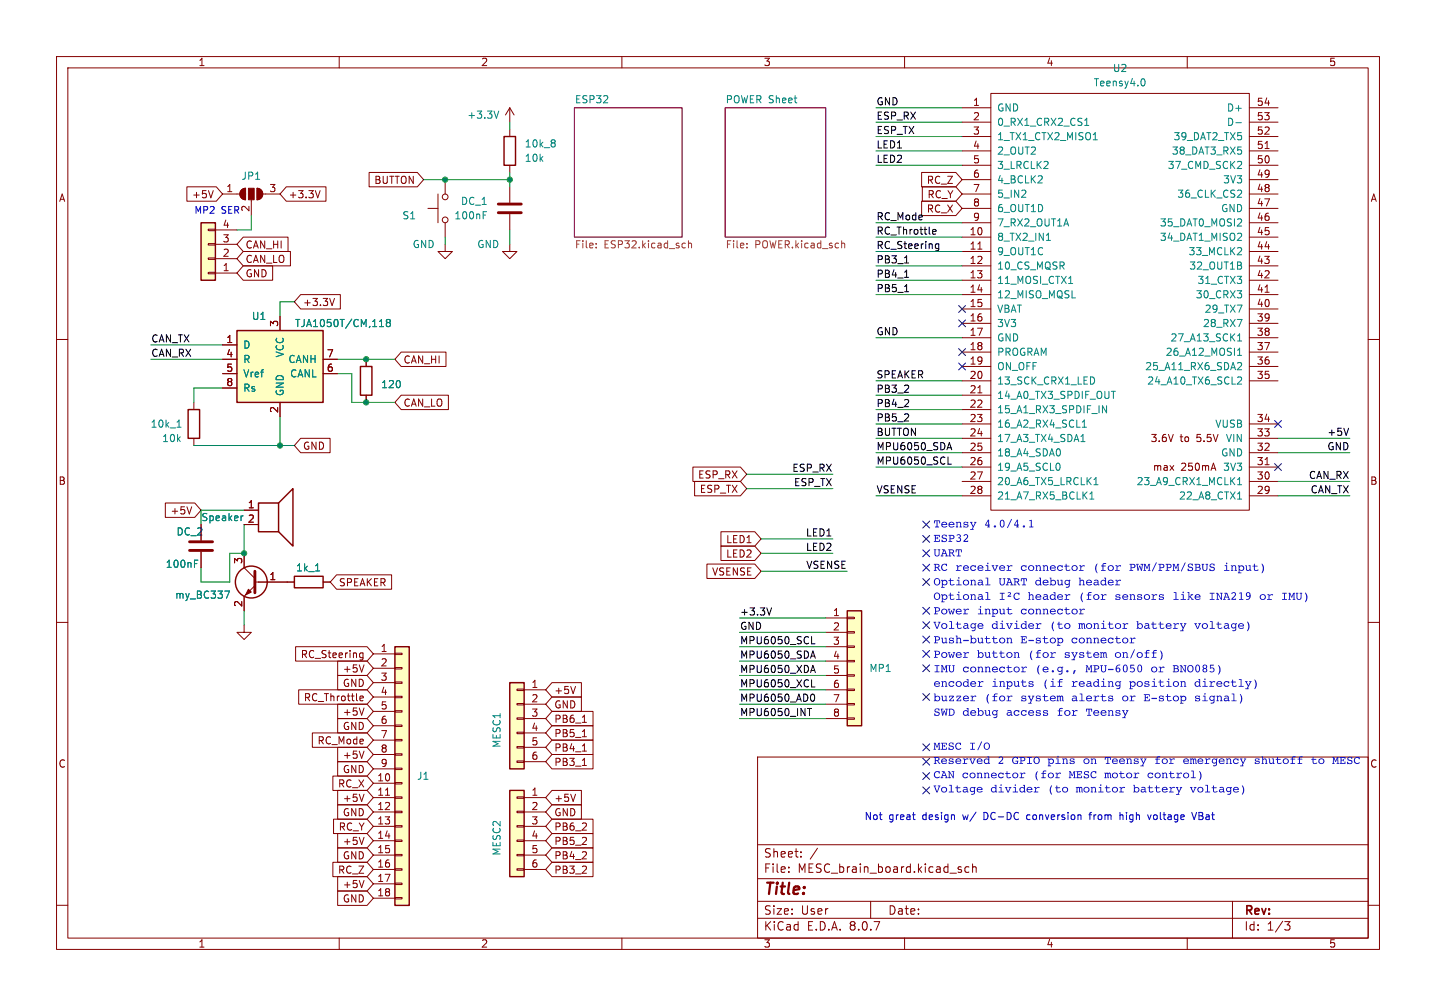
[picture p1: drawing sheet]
<svg xmlns="http://www.w3.org/2000/svg" width="254mm" height="178mm" viewBox="0 0 254 178" stroke-linecap="round" stroke-linejoin="round" font-family="sans-serif">
<g fill="none" stroke="#840000" stroke-width=".18">
<path d="M10 10h234v157.8h-234zM12 12h230v153.8h-230zM60 10v2M110 10v2M160 10v2M170.2 19.1h5.1M175.3 16.5h45.7v73.7h-45.7zM210 10v2M221 19.1h5.1M90.2 22.9v1.2M90.2 29.2v1.3M170.2 39.4h5.1"/>
<path d="M170.2 36.8h5.1M170.2 34.3h5.1M170.2 31.8h5.1M170.2 29.2h5.1M170.2 26.7h5.1M170.2 24.1h5.1M170.2 21.6h5.1M221 39.4h5.1M221 36.8h5.1M221 34.3h5.1M221 31.8h5.1M221 29.2h5.1"/>
<path d="M221 26.7h5.1M221 24.1h5.1M221 21.6h5.1M223.8 26.3h.7M170.2 41.9h5.1M170.2 44.5h5.1M170.2 47h5.1M170.2 49.5h5.1M170.2 52.1h5.1M170.2 54.6h5.1M170.2 57.2h5.1M170.2 59.7h5.1"/>
<path d="M173 44h.7M221 41.9h5.1M221 44.5h5.1M221 47h5.1M221 49.5h5.1M221 52.1h5.1M221 54.6h5.1M221 57.2h5.1M221 59.7h5.1M223.8 51.7h.7M10 60h2M170.2 62.2h5.1"/>
<path d="M170.2 64.8h5.1M170.2 67.3h5.1M170.2 69.9h5.1M170.2 72.4h5.1M170.2 74.9h5.1M170.2 77.5h5.1M173 69.4h.7M221 62.2h5.1M221 64.8h5.1M221 67.3h5.1M221 74.9h5.1M221 77.5h5.1"/>
<path d="M242 60h2M43.2 90.2h2.5M43.2 92.7h2.5M43.2 97.8v2.5l1.9 1.9M170.2 80h5.1M170.2 82.6h5.1M170.2 85.1h5.1M170.2 87.6h5.1M221 80h5.1M221 82.6h5.1M221 85.1h5.1M221 87.6h5.1"/>
<path d="M223.8 82.1h.7M10 110h2M45.1 103.5l-1.9 1.9v2.6M45.1 102.9h5.7M242 110h2M134 133.8h108v32h-108zM134 159.3h108M134 155.3h108M134 149.3h108M139.5 154v.2M139.5 153.3v.1M141.7 151.3v.2"/>
<path d="M141.7 150.6v.1M144.6 149.9l-1.3 1.9M154 159.3v3M169.9 153.7l.2 .2-.2 .3M169.9 153.2l.1 .1M171.4 153.3l-.4-.1-.3 .3v.4l.1 .2h.6M172 153.3l.2-.1 .4 .1 .1 .9M172 152.7v1.5M218 159.3v6.5M10 160h2M60 165.8v2M110 165.8v2"/>
<path d="M134 162.3h108M160 165.8v2M210 165.8v2M227.2 162.9h1l-.5 .6 .4 .1 .1 .5-.3 .3h-.4M242 160h2"/>
</g>
<path d="M101.6 19.1h19v22.8h-19zM128.3 19.1h17.7v22.8h-17.7z" fill="none" stroke="#840084" stroke-width=".18"/>
<path d="M105.4 43.7v.1M105.4 43v.2M121.1 43h.1M121.2 43.8h-.1M121.8 42.5v1.3M121.8 43.1l.2-.1h.3v.8M132.1 43.7v.1M132.1 43v.2M148.9 43h.5v.8" fill="none" stroke="#848400" stroke-width=".18"/>
<g fill="none" stroke="#008484" stroke-width=".18">
<path d="M202.1 13.9a.68 .68 0 0 1 .5 .6 .68 .68 0 0 1-.5 .7M98.1 24.8l.1 .2-.1 .2M98.1 25.3l.1 .2-.1 .4M191.9 22.2h.7M192 21.2l.2-.3v1.3M193.4 24.7h.7M218.6 21.7h1M218.8 29.8h.8M219.4 33.6l.2 .2v.3l-.8 .8h.8M219.5 38.7l.1 .2v.3l-.8 .7h.8M219.6 28.6v.5M185.1 42.5h.7"/>
<path d="M189 50.1h.7M218.8 56.5h.9l-.6 1.2M218.9 59.4l.4-.4v1.3M219.5 41.3l.1 .2v.3l-.8 .7h.8M219.5 43.8l.1 .2v.3l-.8 .7h.8M187.5 79.6v.7M191.2 78h.7M191.4 75.5h.8M191.4 74.6l.4-.4v1.3M191.4 77l.2-.2v1.2M193.5 66.8l.1 .4-.1 .5M195 71.7l.7 1.3v-1.3"/>
<path d="M196.6 69.2h.7M218.9 61.9l.4-.4v1.3M218.9 62.8h.7M218.9 60.3h.7M219.1 66.6l.4 .1 .1 .3-.8 .9h.8M219.1 64.1h.4l.1 .3-.8 .9h.8M43 91.2l-.3 .1M187.3 81.9l.2 .4-.2 .8M192.8 88.2h.7M192.8 87.3l.3-.4v1.3M193.5 85.7h.7M193.5 84.8l.4-.4v1.3"/>
<path d="M218.9 85.7h.7M218.9 88.2h.7M218.9 84.8l.4-.4v1.3M39.8 104.5h.8l-.5 1.2"/>
</g>
<g fill="none" stroke="#840000" stroke-width=".25">
<path d="M89.2 24.1h2v5.1h-2zM45.7 88.9h3.6v5.1h-3.6zM49.3 88.9l2.5-2.5v10.1l-2.5-2.5"/>
<circle cx="44.4" cy="102.9" r="2.82"/>
</g>
<path d="M45.1 101v3.8" fill="none" stroke="#840000" stroke-width=".51"/>
<path d="M43.9 104.1l.5 .5-1 .6z" fill="#840000" stroke="#840000" stroke-width=".18"/>
<path d="M41.9 58.4h15.2v12.7h-15.2z" fill="#ffffc2"/>
<path d="M41.9 58.4h15.2v12.7h-15.2z" fill="none" stroke="#840000" stroke-width=".25"/>
<g fill="none" stroke="#840000" stroke-width=".18">
<path d="M75.7 36.8h1.8M77.5 34.3v5.1M78.7 31.8v2.5M78.7 39.4v2.5M49.5 55.9v2.5M78.7 43.2v1.3h1.3l-1.3 1.2-1.2-1.2h1.2M39.4 61h2.5M39.4 63.5h2.5M39.4 66h2.5M39.4 68.6h2.5M49.5 71.1v2.6M57.1 63.5h2.6"/>
<path d="M57.1 66h2.6M35.6 92.7v2.8M35.6 97.5v2.8"/>
<circle cx="78.7" cy="38.9" r=".51"/>
<circle cx="78.7" cy="34.8" r=".51"/>
</g>
<path d="M67.1 57.7h.7M67.4 56.6l.1-.1v1.2M68.6 57l-.3 .2 .1 .4 .2 .1h.3l.2-.2v-.3l-.3-.2M68.6 57l-.3-.2 .3-.3h.2l.3 .2-.3 .3M68.6 57h.2M34.4 99.6h.4M34.4 99h.6" fill="none" stroke="#008484" stroke-width=".18"/>
<path d="M33.5 97.3h4.1M33.5 95.8h4.1" fill="none" stroke="#840000" stroke-width=".51"/>
<path d="M35.6 39.4h2.5v10.1h-2.5z" fill="#ffffc2"/>
<g fill="none" stroke="#840000" stroke-width=".18">
<path d="M90.2 19.1v2.5M90.2 19.1l-.8 1.2M90.2 19.1l.7 1.2M90.2 33v2.8M90.2 37.8v2.8M36.8 40.5h1.3v.3h-1.3zM36.8 43.1h1.3v.2h-1.3zM36.8 45.6h1.3v.2h-1.3zM36.8 48.1h1.3v.3h-1.3zM38.1 48.3h3.8M38.1 45.7h3.8M38.1 43.2h3.8"/>
<path d="M38.1 40.6h3.8M90.2 43.2v1.3h1.2l-1.2 1.2-1.3-1.2h1.3M43.2 110.5v1.3h-1.3l1.3 1.2 1.2-1.2h-1.2M50.8 102.9h1.3M57.1 102.9h1.3"/>
</g>
<path d="M35.6 39.4h2.5v10.1h-2.5zM52.1 101.9h5v2h-5z" fill="none" stroke="#840000" stroke-width=".25"/>
<path d="M88.2 19.6l-.4 1.3M85.5 38h.4M85.5 37.4h.6M55.8 100.9h.7" fill="none" stroke="#008484" stroke-width=".18"/>
<path d="M88.1 36.1h4.1M88.1 37.6h4.1" fill="none" stroke="#840000" stroke-width=".51"/>
<path d="M90.2 139.7h2.5v15.2h-2.5z" fill="#ffffc2"/>
<g fill="none" stroke="#840000" stroke-width=".18">
<path d="M64.8 63.5v1.3M64.8 69.9v1.2M91.4 153.5h1.3v.3h-1.3zM91.4 151h1.3v.3h-1.3zM91.4 148.5h1.3v.2h-1.3zM91.4 145.9h1.3v.3h-1.3zM91.4 143.4h1.3v.2h-1.3zM91.4 140.8h1.3v.3h-1.3zM92.7 141h3.8M92.7 143.5h3.8M92.7 146.1h3.8M92.7 148.6h3.8"/>
<path d="M92.7 151.1h3.8M92.7 153.7h3.8"/>
</g>
<path d="M63.8 64.8h2v5.1h-2zM90.2 139.7h2.5v15.2h-2.5z" fill="none" stroke="#840000" stroke-width=".25"/>
<path d="M90.2 120.7h2.5v15.2h-2.5z" fill="#ffffc2"/>
<path d="M91.4 134.5h1.3v.2h-1.3zM91.4 132h1.3v.2h-1.3zM91.4 129.4h1.3v.3h-1.3zM91.4 126.9h1.3v.2h-1.3zM91.4 124.3h1.3v.3h-1.3zM91.4 121.8h1.3v.2h-1.3zM92.7 121.9h3.8M92.7 124.5h3.8M92.7 127h3.8M92.7 129.5h3.8M92.7 132.1h3.8M92.7 134.6h3.8" fill="none" stroke="#840000" stroke-width=".18"/>
<path d="M90.2 120.7h2.5v15.2h-2.5z" fill="none" stroke="#840000" stroke-width=".25"/>
<path d="M149.9 108h2.5v20.3h-2.5z" fill="#ffffc2"/>
<g fill="none" stroke="#840000" stroke-width=".18">
<path d="M39.4 34.3h3M42.7 33.6l.7-.3v2a1.02 1.02 0 0 1-.9-.6 1.02 1.02 0 0 1 .2-1.1zM44.4 35.3v2.8M45.5 33.3a1.02 1.02 0 0 1 1 1 1.02 1.02 0 0 1-1 1zM46.5 34.3h3M146 109.2h3.9M146 111.8h3.9M146 114.3h3.9M146 116.8h3.9M146 119.4h3.9M149.9 119.3h1.2v.2h-1.2zM149.9 116.7h1.2v.3h-1.2z"/>
<path d="M149.9 114.2h1.2v.2h-1.2zM149.9 111.6h1.2v.3h-1.2zM149.9 109.1h1.2v.2h-1.2zM146 121.9h3.9M146 124.5h3.9M146 127h3.9M149.9 126.9h1.2v.2h-1.2zM149.9 124.3h1.2v.3h-1.2zM149.9 121.8h1.2v.2h-1.2z"/>
</g>
<path d="M149.9 108h2.5v20.3h-2.5z" fill="none" stroke="#840000" stroke-width=".25"/>
<g fill="#840000" stroke="#840000" stroke-width=".18">
<path d="M42.7 33.6l.7-.3v2a1.02 1.02 0 0 1-.9-.6 1.02 1.02 0 0 1 .2-1.1z"/>
<path d="M43.9 33.3h1.1v2h-1.1z"/>
<path d="M45.5 33.3a1.02 1.02 0 0 1 1 1 1.02 1.02 0 0 1-1 1z"/>
</g>
<path d="M69.8 114.3h2.6v45.7h-2.6z" fill="#ffffc2"/>
<g fill="none" stroke="#840000" stroke-width=".18">
<path d="M33.1 33h5.2l1.1 1.3-1.1 1.3h-5.2zM37.7 33.7l-.4 1.3M50.6 33h7.1v2.6h-7.1l-1.1-1.3zM56.6 33.7l-.4 1.3M65.3 30.5h8.5l1.1 1.3-1.1 1.2h-8.5zM163 30.5h6.1l1.1 1.3-1.1 1.2h-6.1zM163 35.6h6.1l1.1 1.2-1.1 1.3h-6.1zM163.1 33h6l1.1 1.3-1.1 1.3h-6zM43 44.4h8.4v2.6h-8.4l-1.1-1.3zM43 47h5.2v2.5h-5.2l-1.1-1.2zM43 41.9h7.9v2.6h-7.9l-1.1-1.3zM53.2 52.1h7v2.5h-7l-1.1-1.3z"/>
<path d="M59.2 52.7l-.5 1.3M34.3 71.1v1.3M34.3 77.5v1.2M53.2 77.5h5.2v2.5h-5.2l-1.1-1.3zM71 62.2h7.9v2.6h-7.9l-1.2-1.3zM71 69.8h8.3v2.6h-8.3l-1.2-1.3zM29.2 88.9h5.2l1.2 1.3-1.2 1.2h-5.2zM33.9 89.6l-.4 1.2M122.6 82.5h8.4l1.1 1.3-1.1 1.3h-8.4zM122.9 85.1h8.1l1.1 1.3-1.1 1.2h-8.1zM125 99.7h8.5l1.1 1.3-1.1 1.2h-8.5zM127.5 94h6l1.1 1.3-1.1 1.2h-6z"/>
<path d="M127.5 96.5h6l1.1 1.3-1.1 1.3h-6zM52.3 114.3h12.6l1.1 1.3-1.1 1.2h-12.6zM59.5 101.6h9.8v2.5h-9.8l-1.1-1.2zM59.7 119.4h5.2l1.1 1.3-1.1 1.2h-5.2zM59.7 116.8h5.2l1.1 1.3-1.1 1.3h-5.2zM63.7 116.2h.5M63.7 115.5h.5M64.2 115.4v1l-.2 .3-.3-.1M64.4 117.5l-.4 1.3M66 115.6h3.8M66 118.1h3.8M69.8 118h1.3v.2h-1.3z"/>
<path d="M69.8 115.4h1.3v.3h-1.3zM52.8 121.9h12.1l1.1 1.3-1.1 1.3h-12.1zM55.2 129.5h9.7l1.1 1.3-1.1 1.3h-9.7zM58.9 137.2h6l1.1 1.2-1.1 1.3h-6zM59.7 139.7h5.2l1.1 1.3-1.1 1.2h-5.2zM59.7 134.6h5.2l1.1 1.3-1.1 1.3h-5.2zM59.7 124.5h5.2l1.1 1.2-1.1 1.3h-5.2zM59.7 132.1h5.2l1.1 1.3-1.1 1.2h-5.2zM59.7 127h5.2l1.1 1.3-1.1 1.2h-5.2zM63.7 123.8h.5M63.7 123.1l.4-.1 .2 .3-.6 .1M64.4 125.1l-.4 1.3"/>
<path d="M64.4 132.8l-.4 1.2M66 138.4h3.8M66 120.7h3.8M66 123.2h3.8M66 125.7h3.8M66 128.3h3.8M66 130.8h3.8M66 133.4h3.8M66 135.9h3.8M69.8 138.3h1.3v.3h-1.3zM69.8 135.8h1.3v.2h-1.3zM69.8 133.2h1.3v.3h-1.3z"/>
<path d="M69.8 130.7h1.3v.2h-1.3zM69.8 128.1h1.3v.3h-1.3zM69.8 125.6h1.3v.3h-1.3zM69.8 123.1h1.3v.2h-1.3zM69.8 120.5h1.3v.3h-1.3zM97.6 130.8h7.3v2.6h-7.3l-1.1-1.3zM97.6 139.7h5.2v2.5h-5.2l-1.1-1.2zM97.6 128.3h7.3v2.5h-7.3l-1.1-1.3zM97.6 123.2h5.2v2.5h-5.2l-1.1-1.2zM97.6 120.6h5.2v2.6h-5.2l-1.1-1.3zM97.6 125.7h7.3v2.6h-7.3l-1.1-1.3zM97.6 133.3h7.3v2.6h-7.3l-1.1-1.3z"/>
<path d="M101.8 121.3l-.4 1.3M103 132.8h.7M103 130.2h.7M103 127.7h.7M103 135.3h.7M58.9 152.4h6l1.1 1.3-1.1 1.2h-6zM59 144.8h5.9l1.1 1.3-1.1 1.2h-5.9zM59.7 142.2h5.2l1.1 1.3-1.1 1.3h-5.2zM59.7 147.3h5.2l1.1 1.3-1.1 1.3h-5.2zM59.7 149.9h5.2l1.1 1.2-1.1 1.3h-5.2zM59.7 157.5h5.2l1.1 1.3-1.1 1.2h-5.2zM59.7 154.9h5.2l1.1 1.3-1.1 1.3h-5.2z"/>
<path d="M64.4 140.4l-.4 1.2M64.4 148l-.4 1.3M64.4 155.6l-.4 1.3M66 141h3.8M66 143.5h3.8M66 146.1h3.8M66 148.6h3.8M66 151.1h3.8M66 153.7h3.8M66 156.2h3.8M66 158.8h3.8M68.2 140.6h.7"/>
<path d="M69.8 158.6h1.3v.3h-1.3zM69.8 156.1h1.3v.2h-1.3zM69.8 153.5h1.3v.3h-1.3zM69.8 151h1.3v.3h-1.3zM69.8 148.5h1.3v.2h-1.3zM69.8 145.9h1.3v.3h-1.3zM69.8 143.4h1.3v.2h-1.3zM69.8 140.8h1.3v.3h-1.3zM97.6 144.8h7.3v2.5h-7.3l-1.1-1.2zM97.6 142.2h5.2v2.6h-5.2l-1.1-1.3zM97.6 149.9h7.3v2.5h-7.3l-1.1-1.3zM97.6 152.4h7.3v2.5h-7.3l-1.1-1.2z"/>
<path d="M97.6 147.3h7.3v2.6h-7.3l-1.1-1.3zM101.8 140.4l-.4 1.2"/>
</g>
<path d="M33.3 72.4h2v5.1h-2zM69.8 114.3h2.6v45.7h-2.6z" fill="none" stroke="#840000" stroke-width=".25"/>
<path d="M31.3 75.5h.7M31.5 74.4l.2-.2v1.3" fill="none" stroke="#008484" stroke-width=".18"/>
<g fill="none" stroke="#000" stroke-width=".18">
<path d="M160 46.5h.7M160 51.6h.7M160 49h.7M165 41.3h.5M165 40.6h.4l.2 .3-.6 .1M165.6 43.9h.4M165.6 43.2h.4M166 43.1v1l-.2 .3-.3-.1M167.6 79.1h.6M167.9 78.2l.4 1.3M238.5 75.7l-.4 1.3M167.7 82h.6"/>
<path d="M136.5 107.4l-.4 1.3M143.5 118.5h.6M143.5 116h.6M143.5 113.8h.7M143.8 117.6l.4 1.3M143.8 115.1l.4 1.2M142.8 125.2h.7M143.2 125.2v1.3M143.5 121.4h.7M143.5 122.7h.2a.68 .68 0 0 1 .4 .6 .68 .68 0 0 1-.4 .6h-.2"/>
</g>
<g fill="#0000c2">
<path d="M174.1 131.4a.58 .58 0 0 1 .9 .1 .58 .58 0 0 1-.1 .8 .58 .58 0 0 1-.8-.1l-.1-.3h.2a.41 .41 0 0 0 .5 .5 .41 .41 0 0 0 .2-.7 .38 .38 0 0 0-.5-.3 .38 .38 0 0 0-.2 .5h-.2z"/>
<path d="M174.1 134.2l.4-.1 .3 .1v-.4h-.2l.4-.1v1.2h.1l-.2 .1-.1-.1a.46 .46 0 0 1-.5 .1 .46 .46 0 0 1-.3-.5h.2a.33 .33 0 0 0 .5 .3 .33 .33 0 0 0 0-.5 .33 .33 0 0 0-.5 .2h-.2z"/>
<path d="M189.3 134.1h.7v.3l-.3-.2a.2 .2 0 0 0-.2-.1 .2 .2 0 0 0-.1 .3 .2 .2 0 0 0 .3 .1 .33 .33 0 0 1 .4 .3 .33 .33 0 0 1-.5 .2h-.4v-.3a.38 .38 0 0 0 .4 .2 .38 .38 0 0 0 .3-.2l-.6-.2-.1-.2z"/>
<path d="M206.8 134.1h.4v.2l.3-.3 .3 .1-.6 .3v.5h.4v.1h-.8v-.1h.2v-.7h-.2z"/>
<path d="M219.3 134.1h.4l-.1 .1 .3 .6 .3-.6-.2-.1h.4l-.6 1.2 .1 .1h-.6v-.1h.3l.2-.3z"/>
<path d="M228.6 133.7h.6l-.5 .2v.1l.4 .2h-.4v.7h.4v.1l-.9-.1h.3v-.7h-.3l.3-.1z"/>
<path d="M229.9 133.7h.5l-.4 .2-.1 .1 .5 .2h-.5v.7h.4v.1l-.8-.1h.3v-.7h-.3l.3-.1z"/>
<path d="M232.2 133.8h.1v.3l.5 .1-.5 .1v.3a.36 .36 0 0 0 .3 .3 .36 .36 0 0 0 .4-.1 .41 .41 0 0 1-.5 .2 .41 .41 0 0 1-.3-.4v-.3l-.3-.1 .3-.1z"/>
<path d="M233.3 134.2a.54 .54 0 0 1 .9 .1 .54 .54 0 0 1-.3 .8 .54 .54 0 0 1-.7-.6h.2a.36 .36 0 0 0 .5 .3 .36 .36 0 0 0 0-.6 .36 .36 0 0 0-.5 .3h-.2z"/>
<path d="M179.2 136.7a.54 .54 0 0 1 .8 .1 .54 .54 0 0 1-.3 .8 .54 .54 0 0 1-.7-.5h.2a.36 .36 0 0 0 .6 .3 .36 .36 0 0 0 0-.7 .36 .36 0 0 0-.6 .3l-.2 .1z"/>
<path d="M180.4 136.6h.3v.2l.4-.2h.3l-.7 .4v.4h.4v.1h-.8v-.1h.3v-.7h-.2z"/>
<path d="M186.7 136.6h.3v.2l.4-.2h.3l-.7 .4v.4h.4v.1h-.8v-.1h.3v-.7h-.2z"/>
<path d="M200.5 136.6h.4v.2l.3-.2h.3l-.6 .4v.4h.4v.1h-.8v-.1h.2v-.7h-.2z"/>
<path d="M210.7 136.2h.4v1.2h.4v.1h-.9v-.1h.4v-1.1h-.3z"/>
<path d="M212.1 136.3a1.05 1.05 0 0 1 0 1.6l.2-.8z"/>
<path d="M172.9 139.2a.46 .46 0 0 1 .6-.1 .46 .46 0 0 1 .2 .5h-.8a.54 .54 0 0 0 .9 .2 .55 .55 0 0 1-.7 .3 .55 .55 0 0 1-.3-.6h.8a.34 .34 0 0 0-.3-.3 .34 .34 0 0 0-.4 .3h-.1z"/>
<path d="M181.7 139.2a.46 .46 0 0 1 .6-.1 .46 .46 0 0 1 .2 .5h-.7a.54 .54 0 0 0 .8 .2 .55 .55 0 0 1-.6 .3 .55 .55 0 0 1-.4-.6h.8a.34 .34 0 0 0-.3-.3 .34 .34 0 0 0-.3 .3h-.2z"/>
<path d="M182.9 139.1h.3l.1 .2 .3-.2 .3 .1-.6 .3v.4h.4v.1h-.8v-.1h.2v-.7h-.2z"/>
<path d="M188 139.2a.54 .54 0 0 1 .9 .1 .54 .54 0 0 1-.4 .8 .54 .54 0 0 1-.6-.5h.1a.36 .36 0 0 0 .6 .3 .36 .36 0 0 0 0-.6 .36 .36 0 0 0-.6 .2l-.1 .1z"/>
<path d="M198 139.1h.4v.2l.3-.2 .3 .1-.6 .3v.4h.4v.1h-.8v-.1h.2v-.7h-.2z"/>
<path d="M206.8 139.1h.4v.2l.3-.2 .3 .1-.6 .3v.4h.4v.1h-.8v-.1h.2v-.7h-.2z"/>
<path d="M208 139.1h.4l-.1 .1 .3 .6 .2-.6-.1-.1h.4l-.6 1.2 .1 .2h-.6v-.2h.3l.2-.3z"/>
<path d="M218.2 139.2a.46 .46 0 0 1 .6-.1 .46 .46 0 0 1 .2 .5h-.7a.54 .54 0 0 0 .8 .2 .55 .55 0 0 1-.6 .3 .55 .55 0 0 1-.4-.6h.8a.34 .34 0 0 0-.3-.3 .34 .34 0 0 0-.3 .3h-.2z"/>
<path d="M219.7 138.8a1.05 1.05 0 0 1 0 1.7l.2-.9z"/>
</g>
<path d="M161.4 144h.5M161.8 144.9h.1M181.8 144l-.2 .3v.3l.2 .3M192.6 144h.5M193.1 143.6l-.3 .2v1.1M198.1 144.1l.4-.1 .1 .2M198.1 143.6v1.3M203 144l.3 .9 .3-.9M210.8 143.6l.4 1.3 .4-1.3" fill="none" stroke="#0000c2" stroke-width=".18"/>
<g fill="#0000c2">
<path d="M182.1 92l.4-.1v1.2h.3v.1h-.8v-.1h.3v-1.1l-.2 .1z"/>
<path d="M176.9 100.1a.47 .47 0 0 1 .6-.2 .47 .47 0 0 1 .2 .6h-.8a.54 .54 0 0 0 .9 .2 .56 .56 0 0 1-.7 .2 .56 .56 0 0 1-.4-.6h.9a.35 .35 0 0 0-.3-.3 .35 .35 0 0 0-.4 .3h-.2z"/>
<path d="M178.1 99.9h.3v.2l.4-.2 .3 .1-.7 .3v.4l.5 .1v.1h-.9v-.1l.3-.1v-.6l-.2-.1z"/>
<path d="M189.7 100.1a.55 .55 0 0 1 .8 0 .55 .55 0 0 1-.3 .8 .55 .55 0 0 1-.7-.5h.2a.37 .37 0 0 0 .5 .3 .37 .37 0 0 0 .1-.6 .37 .37 0 0 0-.6 .3h-.2z"/>
<path d="M190.9 99.9h.3v.2l.4-.2 .3 .1-.7 .3v.4l.5 .1v.1h-.9v-.1l.3-.1v-.6l-.2-.1z"/>
<path d="M197.3 99.9h.3l.1 .2 .3-.2 .3 .1-.6 .3v.4l.4 .1v.1h-.9v-.1l.3-.1v-.6l-.2-.1z"/>
<path d="M221.8 99.7h.1l.1 .3 .5 .1h-.5v.4a.36 .36 0 0 0 .2 .3 .36 .36 0 0 0 .4-.1 .42 .42 0 0 1-.5 .2 .42 .42 0 0 1-.3-.4v-.4h-.3l.3-.1z"/>
<path d="M223.2 99.6a1.06 1.06 0 0 1 0 1.7l.2-.8z"/>
<path d="M173.1 102.5h.6l.1 .8 .2 .1-.3 .1v-.2l-.5 .2-.3-.4 .5 .2a.21 .21 0 0 0 .3-.3 .21 .21 0 0 0-.4 0l-.4 .1 .2-.2h.6a.37 .37 0 0 0-.6-.2z"/>
<path d="M174.3 102.1h.5v1.2h.4v.1h-.9v-.1h.3v-1.1h-.3z"/>
<path d="M197.3 102.5h.3l.1 .2 .3-.2h.3l-.6 .4v.4h.4v.1h-.9v-.1h.3v-.7h-.2z"/>
<path d="M173.1 105.1h.6l.1 .8h.2l-.3 .1v-.1l-.5 .1-.3-.3 .5 .2a.21 .21 0 0 0 .3-.3 .21 .21 0 0 0-.4-.1l-.4 .2 .2-.3h.6a.37 .37 0 0 0-.6-.2z"/>
<path d="M174.3 104.7h.5v1.2h.4v.1h-.9v-.1h.3v-1.1h-.3z"/>
<path d="M176.8 104.8h.9v.1h-.4v1h.4v.1h-.9v-.1h.4v-1h-.4z"/>
<path d="M178.3 104.7a.33 .33 0 0 1 .5 .2 .33 .33 0 0 1-.3 .4l-.1 .1h.3l.1-.1 .1 .1-.7 .1 .2-.3a.22 .22 0 0 0 .2-.4 .22 .22 0 0 0-.3 0z"/>
<path d="M179.4 104.9l.5-.1a.24 .24 0 0 1 .4 0 .24 .24 0 0 1-.1 .4 .42 .42 0 0 0-.7-.2 .42 .42 0 0 0 0 .7l.4 .2 .4-.2a.6 .6 0 0 1-.9 .1 .6 .6 0 0 1 0-.9z"/>
<path d="M188.3 105.1l.4-.1v.3l.3-.3 .3 .1-.6 .3v.5h.4v.1h-.8v-.1h.2v-.7h-.2z"/>
<path d="M194.7 105.1l.4-.1v.3l.3-.3 .3 .1-.6 .3v.5h.4v.1h-.8v-.1h.2v-.7h-.2z"/>
<path d="M205.1 105.1l.7-.1v.3l-.3-.1a.2 .2 0 0 0-.3-.1 .2 .2 0 0 0 0 .3 .2 .2 0 0 0 .3 0 .33 .33 0 0 1 .4 .4 .33 .33 0 0 1-.6 .2h-.3v-.3a.38 .38 0 0 0 .3 .2 .38 .38 0 0 0 .4-.2l-.6-.2-.1-.2z"/>
<path d="M211.4 105.2a.47 .47 0 0 1 .6-.2 .47 .47 0 0 1 .3 .6h-.8a.54 .54 0 0 0 .8 .2 .56 .56 0 0 1-.6 .2 .56 .56 0 0 1-.4-.6h.9a.35 .35 0 0 0-.4-.2 .35 .35 0 0 0-.3 .2h-.2z"/>
<path d="M178.3 107.3h.1v.4h.5l-.5 .1v.4a.36 .36 0 0 0 .3 .3 .36 .36 0 0 0 .4-.1 .42 .42 0 0 1-.5 .2 .42 .42 0 0 1-.3-.4v-.4l-.3-.1h.3z"/>
<path d="M189.7 107.7a.55 .55 0 0 1 .8 .1 .55 .55 0 0 1-.3 .8 .55 .55 0 0 1-.7-.5h.2a.37 .37 0 0 0 .5 .3 .37 .37 0 0 0 .1-.6 .37 .37 0 0 0-.6 .2l-.2 .1z"/>
<path d="M190.9 107.6h.3v.2l.4-.2 .3 .1-.7 .3v.4h.5v.2h-.9v-.2h.3v-.7h-.2z"/>
<path d="M173 110.3a.47 .47 0 0 1 .6-.2 .47 .47 0 0 1 .3 .6h-.8a.54 .54 0 0 0 .8 .2 .56 .56 0 0 1-.6 .2 .56 .56 0 0 1-.4-.5h.9a.35 .35 0 0 0-.4-.3 .35 .35 0 0 0-.3 .3h-.2z"/>
<path d="M182 110.3a.47 .47 0 0 1 .6-.2 .47 .47 0 0 1 .2 .6h-.8a.54 .54 0 0 0 .9 .2 .56 .56 0 0 1-.7 .2 .56 .56 0 0 1-.3-.5h.8a.35 .35 0 0 0-.3-.3 .35 .35 0 0 0-.4 .3h-.1z"/>
<path d="M183.2 110.2h.4v.2l.3-.3 .3 .1-.6 .3v.5h.4v.1h-.8v-.1h.2v-.7h-.2z"/>
<path d="M188.4 110.3a.55 .55 0 0 1 .9 .1 .55 .55 0 0 1-.4 .8 .55 .55 0 0 1-.7-.6h.2a.37 .37 0 0 0 .6 .4 .37 .37 0 0 0 0-.7 .37 .37 0 0 0-.6 .3h-.2z"/>
<path d="M198.6 110.2h.3v.2l.4-.3 .3 .1-.7 .3v.5h.4v.1h-.8v-.1h.3v-.7h-.2z"/>
<path d="M207.5 110.2h.4v.2l.3-.3 .3 .1-.6 .3v.5h.4v.1h-.8v-.1h.2v-.7h-.2z"/>
<path d="M208.7 110.2h.4l-.1 .1 .3 .6 .3-.6-.2-.1h.4l-.6 1.2 .2 .1h-.7v-.1h.3l.2-.3z"/>
<path d="M219.1 110.3a.47 .47 0 0 1 .6-.2 .47 .47 0 0 1 .2 .6h-.7a.54 .54 0 0 0 .8 .2 .56 .56 0 0 1-.6 .2 .56 .56 0 0 1-.4-.5h.9a.35 .35 0 0 0-.4-.3 .35 .35 0 0 0-.3 .3h-.2z"/>
<path d="M220.6 109.9a1.06 1.06 0 0 1 0 1.6l.2-.8z"/>
<path d="M176.9 112.9a.55 .55 0 0 1 .8 0 .55 .55 0 0 1-.3 .8 .55 .55 0 0 1-.7-.5h.2a.37 .37 0 0 0 .5 .3 .37 .37 0 0 0 .1-.6 .37 .37 0 0 0-.6 .3h-.2z"/>
<path d="M178 112.7l.8 .1 .3 .9h-.4l.1-.1v-.5a.24 .24 0 0 0-.2-.3 .24 .24 0 0 0-.3 .3v.5l.1 .1h-.4l.2-.1v-.7z"/>
<path d="M187 112.7h.2v.2a.48 .48 0 0 1 .7 0 .48 .48 0 0 1 0 .7 .48 .48 0 0 1-.7-.1v.5h.4v.1h-.7l.2-.1v-.8h.1a.33 .33 0 0 0 .5 .3 .33 .33 0 0 0 0-.6 .33 .33 0 0 0-.5 .3h-.1z"/>
<path d="M198.6 112.9a.55 .55 0 0 1 .9 0 .55 .55 0 0 1-.3 .8 .55 .55 0 0 1-.7-.5h.2a.37 .37 0 0 0 .5 .3 .37 .37 0 0 0 0-.6 .37 .37 0 0 0-.5 .3h-.2z"/>
<path d="M199.9 112.7h.3v.2l.4-.2 .3 .1-.7 .3v.5h.4v.1h-.8v-.1h.3v-.7l-.2-.1z"/>
<path d="M179.3 115.3h.8l.3 .9h-.4l.1-.1v-.4a.24 .24 0 0 0-.3-.3 .24 .24 0 0 0-.2 .3v.4l.1 .1h-.4l.1-.1v-.7z"/>
<path d="M185.8 115.3h.3v.2l.4-.2h.3l-.7 .4v.4h.4v.1h-.8v-.1h.3v-.7h-.2z"/>
<path d="M194.6 115.3h.5l.1 .1a.28 .28 0 0 1 .4-.1 .28 .28 0 0 1 .1 .3v.5l.2 .1-.2 .1-.1-.8a.16 .16 0 0 0-.2 0 .16 .16 0 0 0-.1 .2v.6l-.1-.1-.1-.5a.16 .16 0 0 0 0-.3 .16 .16 0 0 0-.2 .1v.6l.1 .1h-.4l.1-.1v-.7z"/>
<path d="M204.1 115l.5-.1-.4 .2-.1 .1 .5 .2-.5 .1v.6h.4v.1h-.8l.3-.1v-.6l-.3-.1 .3-.1z"/>
<path d="M205.2 115a1.06 1.06 0 0 1 0 1.7l.2-.9z"/>
<path d="M179.4 118a.55 .55 0 0 1 .9 0 .55 .55 0 0 1-.3 .9 .55 .55 0 0 1-.7-.6h.2a.37 .37 0 0 0 .5 .3 .37 .37 0 0 0 0-.6 .37 .37 0 0 0-.5 .3h-.2z"/>
<path d="M180.6 117.9l.4-.1v.3l.4-.3 .2 .1-.6 .3v.5h.4v.1h-.8v-.1h.2v-.7h-.1z"/>
<path d="M190 118.5h.3l-.4 .6h-.1z"/>
<path d="M173 120.4h.3v.2l.4-.2 .3 .1-.7 .3v.4h.4v.2h-.8v-.2h.3v-.7h-.2z"/>
<path d="M182 120.5l.7-.1 .1 .3-.3-.2a.2 .2 0 0 0-.3 0 .2 .2 0 0 0-.1 .3 .2 .2 0 0 0 .3 0 .33 .33 0 0 1 .4 .4 .33 .33 0 0 1-.5 .2h-.3l-.1-.4a.38 .38 0 0 0 .4 .3 .38 .38 0 0 0 .3-.3l-.6-.1-.1-.2z"/>
<path d="M187.4 120.1h.6l-.4 .1-.1 .2 .4 .1-.4 .1v.6h.4v.2l-.8-.1 .2-.1v-.6l-.2-.1 .2-.1z"/>
<path d="M197.4 120.5l.3-.1 .3 .1v-.1h.3l-.1 .1v.8a.39 .39 0 0 1-.2 .5 .39 .39 0 0 1-.5-.2h.5v-.4a.44 .44 0 0 1-.5 .1 .44 .44 0 0 1-.2-.4h.1a.31 .31 0 0 0 .5 .2 .31 .31 0 0 0 0-.5 .31 .31 0 0 0-.5 .2l-.1 .1z"/>
<path d="M207.6 120.5a.55 .55 0 0 1 .9 .1 .55 .55 0 0 1-.4 .8 .55 .55 0 0 1-.7-.5h.2a.37 .37 0 0 0 .6 .3 .37 .37 0 0 0 0-.6 .37 .37 0 0 0-.6 .2l-.2 .1z"/>
<path d="M208.8 120.4h.8l.2 1h-.4l.1-.2v-.4a.24 .24 0 0 0-.2-.3 .24 .24 0 0 0-.3 .3v.4l.2 .2h-.4l.1-.2v-.7z"/>
<path d="M219.1 120h.5v1.2h.4v.2h-.9v-.2h.4v-1l-.4-.1z"/>
<path d="M220.2 120.4h.5l-.2 .1 .3 .6 .3-.6-.1-.1h.4l-.7 1.3 .2 .1h-.6v-.1h.3l.1-.4z"/>
<path d="M221.9 120.1a1.06 1.06 0 0 1 0 1.7l.2-.9z"/>
<path d="M171.7 123h.3v.2l.4-.3 .3 .1-.7 .3v.5h.5v.1h-.9v-.1h.3v-.7h-.2z"/>
<path d="M178.1 123h.3v.2l.4-.3 .3 .1-.7 .3v.5h.5v.1h-.9v-.1h.3v-.7h-.2z"/>
<path d="M186.9 123l.5-.1 .2 .2a.28 .28 0 0 1 .3-.1 .28 .28 0 0 1 .2 .3v.5l.1 .1h-.2l-.1-.7a.16 .16 0 0 0-.2-.1 .16 .16 0 0 0-.1 .3l.1 .5h-.2v-.5a.16 .16 0 0 0-.1-.3 .16 .16 0 0 0-.2 .1v.6l.1 .1h-.4l.1-.1v-.7z"/>
<path d="M194.9 122.7h.1l.1 .3 .5 .1-.5 .1v.3a.36 .36 0 0 0 .2 .3 .36 .36 0 0 0 .4-.1 .42 .42 0 0 1-.5 .3 .42 .42 0 0 1-.3-.5v-.3l-.3-.1 .3-.1z"/>
<path d="M196.1 123h.7v.3l-.3-.2a.2 .2 0 0 0-.2-.1 .2 .2 0 0 0-.1 .3 .2 .2 0 0 0 .3 .1 .33 .33 0 0 1 .4 .4 .33 .33 0 0 1-.5 .1h-.4v-.3a.38 .38 0 0 0 .4 .2 .38 .38 0 0 0 .3-.2l-.6-.1-.1-.2z"/>
<path d="M208.7 123h.3v.1a.48 .48 0 0 1 .7 0 .48 .48 0 0 1 0 .7 .48 .48 0 0 1-.7 0v.4h.3v.1h-.6l.2-.1v-.7h.1a.33 .33 0 0 0 .5 .2 .33 .33 0 0 0 0-.5 .33 .33 0 0 0-.5 .2l-.1 .1z"/>
<path d="M217.9 122.6h.4v1.2h.4v.1h-.9v-.1h.4v-1.1h-.3z"/>
<path d="M219.3 122.7a1.06 1.06 0 0 1 0 1.6l.2-.8z"/>
<path d="M184.6 125.6l.7-.1v.3l-.3-.2a.2 .2 0 0 0-.3 0 .2 .2 0 0 0 0 .3 .2 .2 0 0 0 .3 0 .33 .33 0 0 1 .4 .4 .33 .33 0 0 1-.5 .2h-.4v-.3a.38 .38 0 0 0 .4 .2 .38 .38 0 0 0 .3-.2l-.6-.2-.1-.2z"/>
<path d="M189.6 125.5h.4v.2l.3-.2 .3 .1-.6 .3v.5h.4v.1h-.8v-.1h.2v-.7l-.2-.1z"/>
<circle cx="181.1" cy="93" r=".2"/>
<circle cx="188.8" cy="118.6" r=".2"/>
</g>
<g fill="none" stroke="#008400" stroke-width=".18">
<path d="M154.9 19.1h15.3M44.4 38.1v2.5h-2.5M74.9 31.8h15.3M90.2 21.6v1.3M90.2 30.5v2.5M154.9 39.4h15.3M154.9 21.6h15.3M154.9 26.7h15.3M154.9 29.2h15.3M154.9 24.1h15.3M52.1 53.3h-2.6v2.6M78.7 41.9v1.3"/>
<path d="M90.2 40.6v2.6M154.9 59.7h15.3M154.9 49.5h15.3M154.9 52.1h15.3M154.9 44.5h15.3M154.9 47h15.3M154.9 41.9h15.3M26.7 63.5h12.7M26.7 61h12.7M34.3 78.7h17.8M39.4 68.6h-5.1v2.5M49.5 73.7v5"/>
<path d="M59.7 66h2.5v5.1h7.6M59.7 63.5h10.1M154.9 72.4h15.3M154.9 74.9h15.3M154.9 77.5h15.3M154.9 69.9h15.3M154.9 67.3h15.3M226.1 77.5h12.7M43.2 90.2h-7.6v2.5M43.2 92.7v5.1h-2.6v5.1h-5v-2.6M132.1 83.8h15.2M132.1 86.4h15.2"/>
<path d="M134.6 97.8h12.7M134.6 95.3h12.7M154.9 87.6h15.3M154.9 80h15.3M154.9 82.6h15.3M226.1 87.6h12.7M226.1 85.1h12.7M226.1 80h12.7M43.2 108v2.5M130.8 111.8h15.2M130.8 109.2h15.2M130.8 116.8h15.2"/>
<path d="M130.8 114.3h15.2M130.8 119.4h15.2M134.6 101h15.3M130.8 121.9h15.2M130.8 124.5h15.2M130.8 127h15.2"/>
</g>
<g fill="none" stroke="#000084" stroke-width=".18">
<path d="M169.6 56.5l1.2 1.3M169.6 54l1.2 1.2M170.8 56.5l-1.2 1.3M170.8 54l-1.2 1.2M169.6 64.2l1.2 1.2M169.6 61.6l1.2 1.2M170.8 64.2l-1.2 1.2M170.8 61.6l-1.2 1.2M225.5 74.3l1.2 1.2M226.7 74.3l-1.2 1.2M163.2 94.6l1.2 1.3M163.2 92.1l1.2 1.2"/>
<path d="M163.2 97.2l1.2 1.2M163.2 99.7l1.2 1.2M164.4 94.6l-1.2 1.3M164.4 92.1l-1.2 1.2M164.4 97.2l-1.2 1.2M164.4 99.7l-1.2 1.2M225.5 81.9l1.2 1.3M226.7 81.9l-1.2 1.3M163.2 112.4l1.2 1.2M163.2 115l1.2 1.2M163.2 109.9l1.2 1.2M163.2 117.5l1.2 1.2"/>
<path d="M163.2 107.3l1.2 1.3M163.2 102.3l1.2 1.2M164.4 112.4l-1.2 1.2M164.4 115l-1.2 1.2M164.4 109.9l-1.2 1.2M164.4 117.5l-1.2 1.2M164.4 107.3l-1.2 1.3M164.4 102.3l-1.2 1.2M163.2 136.6l1.2 1.2M163.2 139.1l1.2 1.2M163.2 131.5l1.2 1.2M163.2 134l1.2 1.2"/>
<path d="M163.2 122.6l1.2 1.2M164.4 136.6l-1.2 1.2M164.4 139.1l-1.2 1.2M164.4 131.5l-1.2 1.2M164.4 134l-1.2 1.2M164.4 122.6l-1.2 1.2"/>
</g>
<path d="M67.1 57.7h.7M67.4 56.6l.1-.1v1.2M68.6 57l-.3 .2 .1 .4 .2 .1h.3l.2-.2v-.3l-.3-.2M68.6 57l-.3-.2 .3-.3h.2l.3 .2-.3 .3M68.6 57h.2M34.4 99.6h.4M34.4 99h.6M43 91.2l-.3 .1M39.8 104.5h.8l-.5 1.2M55.8 100.9h.7" fill="none" stroke="#008484" stroke-width=".18"/>
<g fill="none" stroke="#840000" stroke-width=".18">
<path d="M49.5 55.9v2.5M39.4 61h2.5M39.4 63.5h2.5M39.4 66h2.5M39.4 68.6h2.5M49.5 71.1v2.6M57.1 63.5h2.6M57.1 66h2.6M64.8 63.5v1.3M64.8 69.9v1.2M35.6 92.7v2.8M35.6 97.5v2.8"/>
<path d="M43.2 90.2h2.5M43.2 92.7h2.5M43.2 97.8v2.5M43.2 105.4v2.6M45.7 102.9h6.4M57.1 102.9h1.3"/>
</g>
<g fill="#008400" stroke="#008400" stroke-width=".18">
<circle cx="64.8" cy="63.5" r=".46"/>
<circle cx="64.8" cy="71.1" r=".46"/>
<circle cx="90.2" cy="31.8" r=".46"/>
<circle cx="78.7" cy="31.8" r=".46"/>
<circle cx="49.5" cy="78.7" r=".46"/>
<circle cx="43.2" cy="97.8" r=".46"/>
</g>
<text font-size="2.8" fill="#840000" x="135" y="158.7">Title:</text>
<g font-size="2.1" fill="#0000c2">
<text x="165.1" y="93.7">Teensy</text>
<text x="174.1" y="93.7">4.0/4.1</text>
<text x="165.1" y="96.2">ESP32</text>
<text x="165.1" y="98.8">UART</text>
<text x="165.1" y="101.3">RC receiver</text>
<text x="180.5" y="101.3">connector</text>
<text x="193.3" y="101.3">(for</text>
<text x="199.7" y="101.3">PWM/PPM/SBUSinput)</text>
<text x="165.1" y="103.9">Optional</text>
<text x="165.1" y="106.5">Optional</text>
<text x="176.6" y="103.9">UART debug</text>
<text x="181.7" y="106.5">header</text>
<text x="190.7" y="103.9">header</text>
<text x="190.7" y="106.5">(for</text>
<text x="197.1" y="106.5">sensors</text>
<text x="207.4" y="106.5">like</text>
<text x="213.8" y="106.5">INA219</text>
<text x="222.7" y="106.5">or</text>
<text x="226.6" y="106.5">IMU)</text>
<text x="165.1" y="109">Power</text>
<text x="165.1" y="111.6">Voltage</text>
<text x="172.8" y="109">input</text>
<text x="175.3" y="111.6">divider</text>
<text x="180.5" y="109">connector</text>
<text x="185.6" y="111.6">(to</text>
<text x="190.7" y="111.6">monitor</text>
<text x="201" y="111.6">battery</text>
<text x="211.2" y="111.6">voltage)</text>
<text x="165.1" y="114.1">Push-button</text>
<text x="165.1" y="116.7">Power</text>
<text x="165.1" y="119.3">IMU connector</text>
<text x="172.8" y="116.7">button</text>
<text x="180.5" y="114.1">E-stop</text>
<text x="181.7" y="116.7">(for</text>
<text x="183" y="119.3">(e.g.,</text>
<text x="188.1" y="116.7">system</text>
<text x="189.4" y="114.1">connector</text>
<text x="192" y="119.3">MPU-6050 or</text>
<text x="197.1" y="116.7">on/off)</text>
<text x="207.4" y="119.3">BNO085)</text>
<text x="165.1" y="121.8">encoder</text>
<text x="165.1" y="124.4">buzzer</text>
<text x="174.1" y="124.4">(for</text>
<text x="175.3" y="121.8">inputs</text>
<text x="180.5" y="124.4">system</text>
<text x="184.3" y="121.8">(if</text>
<text x="189.4" y="121.8">reading</text>
<text x="189.4" y="124.4">alerts</text>
<text x="198.4" y="124.4">or</text>
<text x="199.7" y="121.8">position</text>
<text x="202.2" y="124.4">E-stop</text>
<text x="211.2" y="121.8">directly)</text>
<text x="211.2" y="124.4">signal)</text>
<text x="165.1" y="126.9">SWDdebug</text>
<text x="177.9" y="126.9">access</text>
<text x="186.9" y="126.9">for</text>
<text x="192" y="126.9">Teensy</text>
<text x="165.1" y="132.9">MESCI/O</text>
<text x="165.1" y="135.5">Reserved</text>
<text x="165.1" y="138">CAN connector</text>
<text x="176.4" y="135.5">2 GPIO pins</text>
<text x="182.7" y="138">(for</text>
<text x="189" y="138">MESCmotor</text>
<text x="191.5" y="135.5">on Teensy</text>
<text x="202.9" y="138">control)</text>
<text x="204.1" y="135.5">for</text>
<text x="209.2" y="135.5">emergency</text>
<text x="221.8" y="135.5">shutoff</text>
<text x="235.6" y="135.5">MESC</text>
<text x="165.1" y="140.5">Voltage</text>
<text x="175.2" y="140.5">divider</text>
<text x="185.2" y="140.5">(to</text>
<text x="190.3" y="140.5">monitor</text>
<text x="200.4" y="140.5">battery</text>
<text x="210.4" y="140.5">voltage)</text>
</g>
<g font-size="2.1" fill="#840000">
<text x="135" y="154.5">File:</text>
<text x="135" y="151.8">Sheet:</text>
<text x="141.1" y="154.5">MESC_brain_board.kicad_sch</text>
<text x="135" y="161.9">Size:</text>
<text x="141.7" y="161.9">User</text>
<text x="157" y="161.9">Date:</text>
<text x="135" y="164.7">KiCad</text>
<text x="142.7" y="164.7">E.D.A.</text>
<text x="150.3" y="164.7">8.0.7</text>
<text x="220" y="162.1">Rev:</text>
<text x="220" y="164.7">Id:</text>
<text x="224.1" y="164.7">1/3</text>
</g>
<g font-size="1.8" fill="#840000">
<text x="35" y="11.9">1</text>
<text x="85" y="11.9">2</text>
<text x="135" y="11.9">3</text>
<text x="185" y="11.9">4</text>
<text x="235" y="11.9">5</text>
<text x="172" y="18.8">1</text>
<text x="172" y="21.3">2</text>
<text x="172" y="23.9">3</text>
<text x="222.2" y="23.9">52</text>
<text x="222.2" y="21.3">53</text>
<text x="222.2" y="18.8">54</text>
<text x="172" y="29">5</text>
<text x="172" y="26.4">4</text>
<text x="222.2" y="29">50</text>
<text x="222.2" y="26.4">51</text>
<text x="10.3" y="35.9">A</text>
<text x="33.9" y="35.2">+5V</text>
<text x="39.9" y="34">1</text>
<text x="47.6" y="34">3</text>
<text x="51" y="35.2">+3.3V</text>
<text x="66.1" y="32.7">BUTTON</text>
<text x="163.8" y="32.7">RC_Z</text>
<text x="164" y="35.2">RC_Y</text>
<text x="172" y="31.5">6</text>
<text x="172" y="34">7</text>
<text x="222.2" y="34">48</text>
<text x="222.2" y="31.5">49</text>
<text x="242.3" y="35.9">A</text>
<text x="39.3" y="40.4">4</text>
<text x="44.2" y="37.5" transform="rotate(-90 44.2 37.5)">2</text>
<text x="163.8" y="37.8">RC_X</text>
<text x="171.4" y="41.7">10</text>
<text x="172" y="36.6">8</text>
<text x="172" y="39.1">9</text>
<text x="222.2" y="41.7">45</text>
<text x="222.2" y="39.1">46</text>
<text x="222.2" y="36.6">47</text>
<text x="39.3" y="45.5">2</text>
<text x="39.3" y="42.9">3</text>
<text x="43.3" y="46.7">CAN_LO</text>
<text x="43.3" y="44.1">CAN_HI</text>
<text x="171.4" y="44.2">11</text>
<text x="171.4" y="46.7">12</text>
<text x="222.2" y="46.7">43</text>
<text x="222.2" y="44.2">44</text>
<text x="39.3" y="48">1</text>
<text x="43.3" y="49.2">GND</text>
<text x="171.4" y="49.3">13</text>
<text x="171.4" y="51.8">14</text>
<text x="222.2" y="51.8">41</text>
<text x="222.2" y="49.3">42</text>
<text x="49.3" y="57.9" transform="rotate(-90 49.3 57.9)">3</text>
<text x="53.5" y="54.3">+3.3V</text>
<text x="171.4" y="54.4">15</text>
<text x="171.4" y="56.9">16</text>
<text x="171.4" y="59.4">17</text>
<text x="222.2" y="59.4">38</text>
<text x="222.2" y="56.9">39</text>
<text x="222.2" y="54.4">40</text>
<text x="39.9" y="60.7">1</text>
<text x="39.9" y="63.2">4</text>
<text x="39.9" y="65.8">5</text>
<text x="57.7" y="65.8">6</text>
<text x="57.7" y="63.2">7</text>
<text x="71.3" y="64.5">CAN_HI</text>
<text x="171.4" y="62">18</text>
<text x="171.4" y="64.5">19</text>
<text x="222.2" y="64.5">36</text>
<text x="222.2" y="62">37</text>
<text x="39.9" y="68.3">8</text>
<text x="171.4" y="67.1">20</text>
<text x="171.4" y="69.6">21</text>
<text x="222.2" y="67.1">35</text>
<text x="49.3" y="73.1" transform="rotate(-90 49.3 73.1)">2</text>
<text x="71.3" y="72.1">CAN_LO</text>
<text x="171.4" y="72.1">22</text>
<text x="171.4" y="74.7">23</text>
<text x="171.4" y="77.2">24</text>
<text x="222.2" y="77.2">33</text>
<text x="222.2" y="74.7">34</text>
<text x="53.5" y="79.7">GND</text>
<text x="171.4" y="79.8">25</text>
<text x="171.4" y="82.3">26</text>
<text x="203.4" y="78.3">3.6V</text>
<text x="203.8" y="83.4">max</text>
<text x="208.7" y="78.3">to</text>
<text x="208.9" y="83.4">250mA</text>
<text x="211.8" y="78.3">5.5V</text>
<text x="222.2" y="82.3">31</text>
<text x="222.2" y="79.8">32</text>
<text x="10.3" y="85.9">B</text>
<text x="43.7" y="89.9">1</text>
<text x="123.4" y="84.8">ESP_RX</text>
<text x="123.7" y="87.3">ESP_TX</text>
<text x="171.4" y="84.8">27</text>
<text x="171.4" y="87.4">28</text>
<text x="222.2" y="87.4">29</text>
<text x="222.2" y="84.8">30</text>
<text x="242.3" y="85.9">B</text>
<text x="30.1" y="91.1">+5V</text>
<text x="43.7" y="92.5">2</text>
<text x="42.9" y="99.8" transform="rotate(-90 42.9 99.8)">3</text>
<text x="125.9" y="101.9">VSENSE</text>
<text x="128.3" y="96.2">LED1</text>
<text x="128.3" y="98.7">LED2</text>
<text x="42.9" y="107.4" transform="rotate(-90 42.9 107.4)">2</text>
<text x="47.6" y="102.6">1</text>
<text x="59.8" y="103.8">SPEAKER</text>
<text x="147.2" y="109">1</text>
<text x="147.2" y="111.5">2</text>
<text x="53.1" y="116.5">RC_Steering</text>
<text x="60.5" y="119.1">+5V</text>
<text x="67.2" y="115.3">1</text>
<text x="67.2" y="117.9">2</text>
<text x="147.2" y="114">3</text>
<text x="147.2" y="116.6">4</text>
<text x="147.2" y="119.1">5</text>
<text x="53.6" y="124.1">RC_Throttle</text>
<text x="60.5" y="121.6">GND</text>
<text x="67.2" y="120.4">3</text>
<text x="67.2" y="122.9">4</text>
<text x="67.2" y="125.5">5</text>
<text x="93.9" y="121.7">1</text>
<text x="93.9" y="124.2">2</text>
<text x="97.9" y="125.4">GND</text>
<text x="97.9" y="122.9">+5V</text>
<text x="147.2" y="121.7">6</text>
<text x="147.2" y="124.2">7</text>
<text x="56.1" y="131.8">RC_Mode</text>
<text x="60.5" y="126.7">+5V</text>
<text x="60.5" y="129.2">GND</text>
<text x="67.2" y="128">6</text>
<text x="67.2" y="130.6">7</text>
<text x="93.9" y="126.7">3</text>
<text x="93.9" y="129.3">4</text>
<text x="93.9" y="131.8">5</text>
<text x="97.9" y="130.5">PB5_1</text>
<text x="97.9" y="128">PB6_1</text>
<text x="147.2" y="126.7">8</text>
<text x="10.3" y="135.9">C</text>
<text x="60.5" y="136.8">GND</text>
<text x="60.5" y="134.3">+5V</text>
<text x="67.2" y="133.1">8</text>
<text x="67.2" y="135.6">9</text>
<text x="93.9" y="134.4">6</text>
<text x="97.9" y="133">PB4_1</text>
<text x="97.9" y="135.6">PB3_1</text>
<text x="242.3" y="135.9">C</text>
<text x="59.7" y="139.4">RC_X</text>
<text x="60.5" y="141.9">+5V</text>
<text x="66.6" y="138.2">10</text>
<text x="66.6" y="140.7">11</text>
<text x="66.6" y="143.3">12</text>
<text x="93.9" y="140.7">1</text>
<text x="93.9" y="143.3">2</text>
<text x="97.9" y="141.9">+5V</text>
<text x="59.8" y="147">RC_Y</text>
<text x="60.5" y="144.5">GND</text>
<text x="60.5" y="149.5">+5V</text>
<text x="66.6" y="145.8">13</text>
<text x="66.6" y="148.3">14</text>
<text x="93.9" y="145.8">3</text>
<text x="93.9" y="148.3">4</text>
<text x="97.9" y="147">PB6_2</text>
<text x="97.9" y="144.5">GND</text>
<text x="97.9" y="149.5">PB5_2</text>
<text x="59.7" y="154.6">RC_Z</text>
<text x="60.5" y="152.1">GND</text>
<text x="66.6" y="150.9">15</text>
<text x="66.6" y="153.4">16</text>
<text x="66.6" y="156">17</text>
<text x="93.9" y="150.9">5</text>
<text x="93.9" y="153.4">6</text>
<text x="97.9" y="152.1">PB4_2</text>
<text x="97.9" y="154.6">PB3_2</text>
<text x="60.5" y="159.7">GND</text>
<text x="60.5" y="157.2">+5V</text>
<text x="66.6" y="158.5">18</text>
<text x="35" y="167.7">1</text>
<text x="85" y="167.7">2</text>
<text x="135" y="167.7">3</text>
<text x="185" y="167.7">4</text>
<text x="235" y="167.7">5</text>
</g>
<g font-size="1.8" fill="#008484">
<text x="193.4" y="15.5">Teensy4.0</text>
<text x="196.7" y="12.9">U2</text>
<text x="82.6" y="21.2">+3.3V</text>
<text x="101.6" y="18.3">ESP32</text>
<text x="128.3" y="18.3">POWER Sheet</text>
<text x="176.3" y="19.9">GND</text>
<text x="176.3" y="22.5">0_RX1_CRX2_CS1</text>
<text x="216.9" y="22.5">D-</text>
<text x="216.9" y="19.9">D+</text>
<text x="92.7" y="28.8">10k</text>
<text x="92.7" y="26.3">10k_8</text>
<text x="176.3" y="25">1_TX1_CTX2_MISO1</text>
<text x="176.3" y="27.5">2_OUT2</text>
<text x="207.2" y="27.5">38_DAT3_RX5</text>
<text x="207.5" y="25">39_DAT2_TX5</text>
<text x="42.6" y="32">JP1</text>
<text x="176.3" y="30.1">3_LRCLK2</text>
<text x="176.3" y="32.6">4_BCLK2</text>
<text x="176.3" y="35.2">5_IN2</text>
<text x="206.5" y="30.1">37_CMD_SCK2</text>
<text x="208.1" y="35.2">36_CLK_CS2</text>
<text x="216.3" y="32.6">3V3</text>
<text x="71.1" y="39">S1</text>
<text x="80.3" y="39">100nF</text>
<text x="81.4" y="36.4">DC_1</text>
<text x="176.3" y="37.7">6_OUT1D</text>
<text x="176.3" y="40.2">7_RX2_OUT1A</text>
<text x="205.1" y="40.2">35_DAT0_MOSI2</text>
<text x="215.9" y="37.7">GND</text>
<text x="72.9" y="44">GND</text>
<text x="84.3" y="44">GND</text>
<text x="176.3" y="42.8">8_TX2_IN1</text>
<text x="176.3" y="45.3">9_OUT1C</text>
<text x="176.3" y="47.9">10_CS_MQSR</text>
<text x="205.1" y="42.8">34_DAT1_MISO2</text>
<text x="210.1" y="45.3">33_MCLK2</text>
<text x="210.3" y="47.9">32_OUT1B</text>
<text x="176.3" y="50.4">11_MOSI_CTX1</text>
<text x="176.3" y="52.9">12_MISO_MQSL</text>
<text x="211.4" y="52.9">30_CRX3</text>
<text x="211.7" y="50.4">31_CTX3</text>
<text x="44.5" y="56.7">U1</text>
<text x="52.1" y="58">TJA1050T/CM,118</text>
<text x="176.3" y="55.5">VBAT</text>
<text x="176.3" y="58">3V3</text>
<text x="212.7" y="58">28_RX7</text>
<text x="213" y="55.5">29_TX7</text>
<text x="42.9" y="61.8">D</text>
<text x="42.9" y="64.4">R</text>
<text x="50.4" y="63.3" transform="rotate(-90 50.4 63.3)">VCC</text>
<text x="50.9" y="64.4">CANH</text>
<text x="176.3" y="60.6">GND</text>
<text x="176.3" y="63.1">PROGRAM</text>
<text x="176.3" y="65.6">ON_OFF</text>
<text x="202.5" y="65.6">25_A11_RX6_SDA2</text>
<text x="206.1" y="63.1">26_A12_MOSI1</text>
<text x="206.9" y="60.6">27_A13_SCK1</text>
<text x="42.9" y="66.9">Vref</text>
<text x="42.9" y="69.4">Rs</text>
<text x="50.4" y="70.1" transform="rotate(-90 50.4 70.1)">GND</text>
<text x="51.2" y="66.9">CANL</text>
<text x="67.3" y="68.8">120</text>
<text x="176.3" y="68.2">13_SCK_CRX1_LED</text>
<text x="176.3" y="70.7">14_A0_TX3_SPDIF_OUT</text>
<text x="202.8" y="68.2">24_A10_TX6_SCL2</text>
<text x="26.5" y="75.8">10k_1</text>
<text x="176.3" y="73.3">15_A1_RX3_SPDIF_IN</text>
<text x="176.3" y="75.8">16_A2_RX4_SCL1</text>
<text x="214.9" y="75.8">VUSB</text>
<text x="28.6" y="78.3">10k</text>
<text x="176.3" y="78.3">17_A3_TX4_SDA1</text>
<text x="176.3" y="80.9">18_A4_SDA0</text>
<text x="176.3" y="83.4">19_A5_SCL0</text>
<text x="215.9" y="80.9">GND</text>
<text x="216.3" y="83.4">3V3</text>
<text x="216.7" y="78.3">VIN</text>
<text x="176.3" y="86">20_A6_TX5_LRCLK1</text>
<text x="176.3" y="88.5">21_A7_RX5_BCLK1</text>
<text x="201" y="86">23_A9_CRX1_MCLK1</text>
<text x="208.5" y="88.5">22_A8_CTX1</text>
<text x="31.1" y="94.8">DC_2</text>
<text x="35.5" y="92.3">Speaker</text>
<text x="29.2" y="100.6">100nF</text>
<text x="52.3" y="101.2">1k_1</text>
<text x="30.9" y="106">my_BC337</text>
<text x="153.7" y="119">MP1</text>
<text x="88.7" y="132.3" transform="rotate(-90 88.7 132.3)">MESC1</text>
<text x="73.7" y="138">J1</text>
<text x="88.7" y="151.3" transform="rotate(-90 88.7 151.3)">MESC2</text>
</g>
<g font-size="1.8">
<text x="154.9" y="21.2">ESP_RX</text>
<text x="154.9" y="18.7">GND</text>
<text x="154.9" y="23.8">ESP_TX</text>
<text x="154.9" y="28.9">LED2</text>
<text x="154.9" y="26.3">LED1</text>
<text x="154.9" y="39">RC_Mode</text>
<text x="154.9" y="41.6">RC_Throttle</text>
<text x="154.9" y="44.1">RC_Steering</text>
<text x="154.9" y="46.6">PB3_1</text>
<text x="154.9" y="51.7">PB5_1</text>
<text x="154.9" y="49.2">PB4_1</text>
<text x="154.9" y="59.3">GND</text>
<text x="26.7" y="60.6">CAN_TX</text>
<text x="26.7" y="63.2">CAN_RX</text>
<text x="154.9" y="69.5">PB3_2</text>
<text x="154.9" y="67">SPEAKER</text>
<text x="154.9" y="74.6">PB5_2</text>
<text x="154.9" y="72">PB4_2</text>
<text x="154.9" y="77.1">BUTTON</text>
<text x="234.7" y="77.1">+5V</text>
<text x="140" y="83.5">ESP_RX</text>
<text x="154.9" y="79.7">MPU6050_SDA</text>
<text x="154.9" y="82.2">MPU6050_SCL</text>
<text x="234.7" y="79.7">GND</text>
<text x="140.3" y="86">ESP_TX</text>
<text x="154.9" y="87.3">VSENSE</text>
<text x="231.4" y="84.7">CAN_RX</text>
<text x="231.7" y="87.3">CAN_TX</text>
<text x="142.5" y="94.9">LED1</text>
<text x="142.5" y="97.4">LED2</text>
<text x="142.5" y="100.6">VSENSE</text>
<text x="130.8" y="108.9">+3.3V</text>
<text x="130.8" y="111.4">GND</text>
<text x="130.8" y="114">MPU6050_SCL</text>
<text x="130.8" y="119">MPU6050_XDA</text>
<text x="130.8" y="116.5">MPU6050_SDA</text>
<text x="130.8" y="124.1">MPU6050_AD0</text>
<text x="130.8" y="121.6">MPU6050_XCL</text>
<text x="130.8" y="126.7">MPU6050_INT</text>
</g>
<g font-size="1.8" fill="#848400">
<text x="101.6" y="44.2">File:</text>
<text x="106.8" y="44.2">ESP32.kicad_sch</text>
<text x="128.3" y="44.2">File:</text>
<text x="133.5" y="44.2">POWER.kicad_sch</text>
</g>
<g font-size="1.8" fill="#0000c2">
<text x="152.8" y="145.1">Not</text>
<text x="157.2" y="145.1">great</text>
<text x="163.3" y="145.1">design</text>
<text x="170.6" y="145.1">w/</text>
<text x="174.4" y="145.1">DC-DC</text>
<text x="182.3" y="145.1">conversion</text>
<text x="193.6" y="145.1">from</text>
<text x="199.1" y="145.1">high</text>
<text x="204.3" y="145.1">voltage</text>
<text x="212.4" y="145.1">VBat</text>
</g>
<g font-size="1.7" fill="#0000c2">
<text x="34.3" y="37.9">MP2</text>
<text x="39.1" y="37.9">SER</text>
</g>
</svg>
